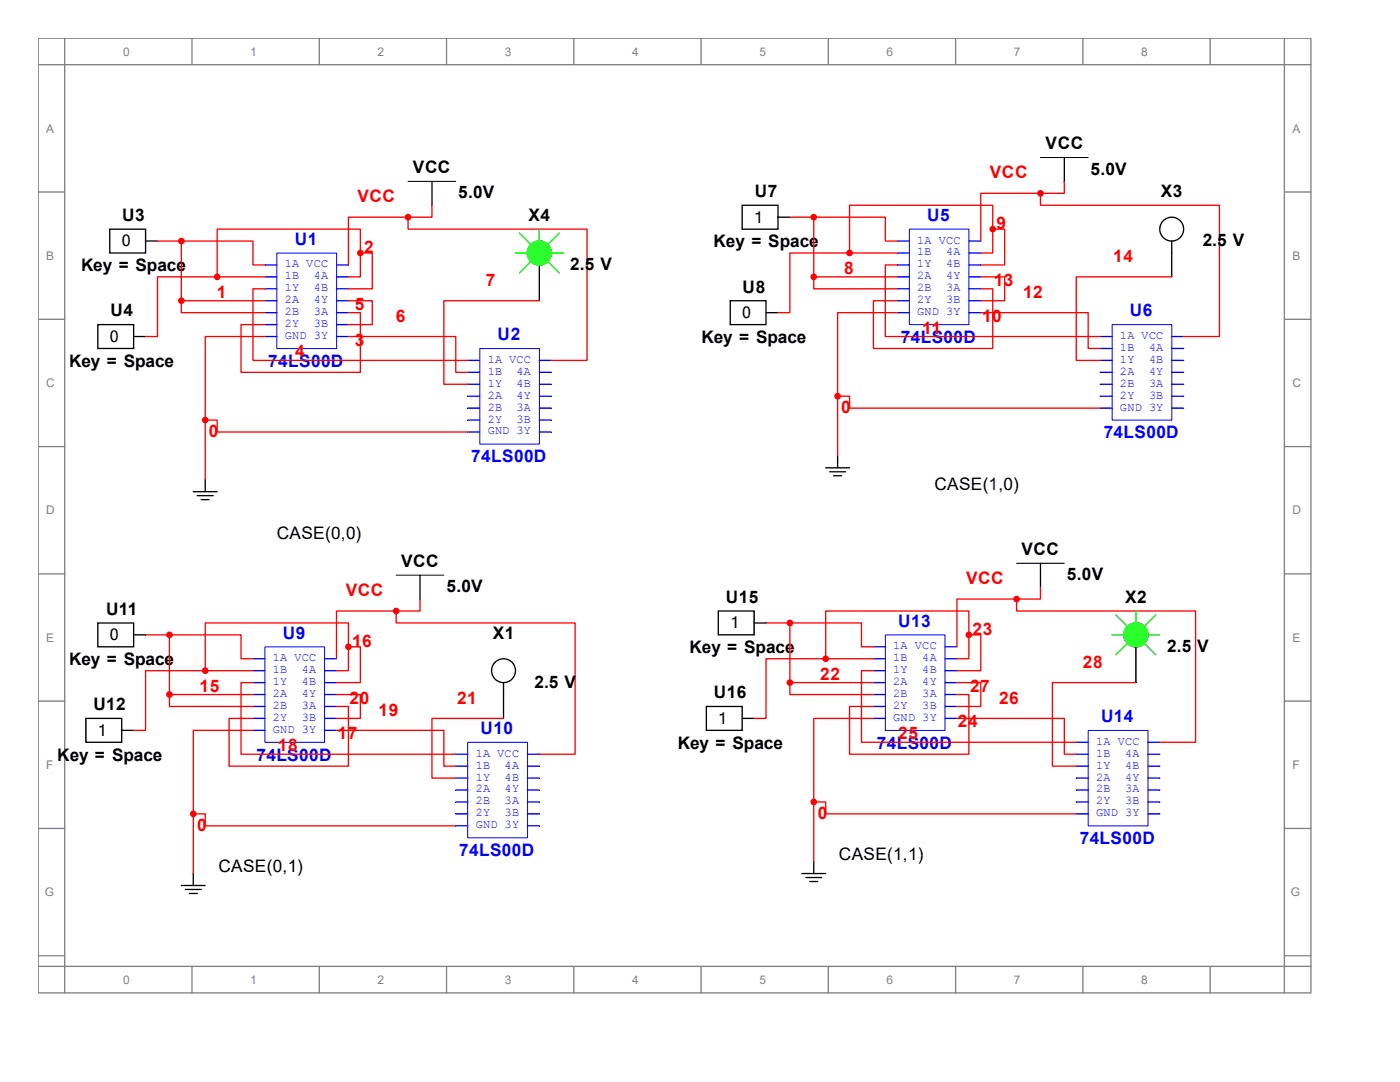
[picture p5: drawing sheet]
<svg xmlns="http://www.w3.org/2000/svg" width="279mm" height="216mm" viewBox="0 0 279 216" stroke-linecap="round" stroke-linejoin="round" font-family="sans-serif">
<g fill="none" stroke="#808080" stroke-width=".26">
<path d="M7.6 7.6h254v190.5h-254zM7.6 12.9h254M12.9 7.6v190.5M38.3 7.6v5.3M63.7 7.6v5.3M89.1 7.6v5.3M114.5 7.6v5.3M139.9 7.6v5.3M165.3 7.6v5.3M190.7 7.6v5.3M216.1 7.6v5.3M241.5 7.6v5.3"/>
<path d="M256.3 7.6v190.5M7.6 38.3h5.3M256.3 38.3h5.3M7.6 63.7h5.3M256.3 63.7h5.3M7.6 89.1h5.3M256.3 89.1h5.3M7.6 114.5h5.3M256.3 114.5h5.3M7.6 139.9h5.3M256.3 139.9h5.3M7.6 165.3h5.3"/>
<path d="M256.3 165.3h5.3M7.6 190.7h5.3M7.6 192.8h254M38.3 192.8v5.3M63.7 192.8v5.3M89.1 192.8v5.3M114.5 192.8v5.3M139.9 192.8v5.3M165.3 192.8v5.3M190.7 192.8v5.3M216.1 192.8v5.3M241.5 192.8v5.3"/>
<path d="M256.3 190.7h5.3"/>
</g>
<path d="M55.2 50.5h12v19.1h-12z" fill="none" stroke="#00f" stroke-width=".2"/>
<path d="M52.9 52.9h2.3" fill="none" stroke="#00f" stroke-width=".26"/>
<path d="M52.9 55.2h2.3" fill="none" stroke="#00f" stroke-width=".26"/>
<path d="M52.9 57.6h2.3" fill="none" stroke="#00f" stroke-width=".26"/>
<path d="M52.9 60h2.3" fill="none" stroke="#00f" stroke-width=".26"/>
<path d="M52.9 62.4h2.3" fill="none" stroke="#00f" stroke-width=".26"/>
<path d="M52.9 64.8h2.3" fill="none" stroke="#00f" stroke-width=".26"/>
<path d="M52.9 67.2h2.3" fill="none" stroke="#00f" stroke-width=".26"/>
<path d="M67.2 67.2h2.3" fill="none" stroke="#00f" stroke-width=".26"/>
<path d="M67.2 64.8h2.3" fill="none" stroke="#00f" stroke-width=".26"/>
<path d="M67.2 62.4h2.3" fill="none" stroke="#00f" stroke-width=".26"/>
<path d="M67.2 60h2.3" fill="none" stroke="#00f" stroke-width=".26"/>
<path d="M67.2 57.6h2.3" fill="none" stroke="#00f" stroke-width=".26"/>
<path d="M67.2 55.2h2.3" fill="none" stroke="#00f" stroke-width=".26"/>
<path d="M67.2 52.9h2.3" fill="none" stroke="#00f" stroke-width=".26"/>
<path d="M95.8 69.6h11.9v19h-11.9z" fill="none" stroke="#00f" stroke-width=".2"/>
<path d="M93.3 71.9h2.4" fill="none" stroke="#00f" stroke-width=".26"/>
<path d="M93.3 74.3h2.4" fill="none" stroke="#00f" stroke-width=".26"/>
<path d="M93.3 76.7h2.4" fill="none" stroke="#00f" stroke-width=".26"/>
<path d="M93.3 79.1h2.4" fill="none" stroke="#00f" stroke-width=".26"/>
<path d="M93.3 81.4h2.4" fill="none" stroke="#00f" stroke-width=".26"/>
<path d="M93.3 83.8h2.4" fill="none" stroke="#00f" stroke-width=".26"/>
<path d="M93.3 86.2h2.4" fill="none" stroke="#00f" stroke-width=".26"/>
<path d="M107.6 86.2h2.4" fill="none" stroke="#00f" stroke-width=".26"/>
<path d="M107.6 83.8h2.4" fill="none" stroke="#00f" stroke-width=".26"/>
<path d="M107.6 81.4h2.4" fill="none" stroke="#00f" stroke-width=".26"/>
<path d="M107.6 79.1h2.4" fill="none" stroke="#00f" stroke-width=".26"/>
<path d="M107.6 76.7h2.4" fill="none" stroke="#00f" stroke-width=".26"/>
<path d="M107.6 74.3h2.4" fill="none" stroke="#00f" stroke-width=".26"/>
<path d="M107.6 71.9h2.4" fill="none" stroke="#00f" stroke-width=".26"/>
<path d="M81.4 36.2h9.6" fill="none" stroke="#000" stroke-width=".2"/>
<path d="M86.2 36.2v4.8M21.9 45.7h7.2v4.8h-7.2zM29.1 48.1h2.3M19.5 64.8h7.2v4.7h-7.2zM26.7 67.2h2.4M38.6 98.1h4.7M39.4 98.9h3.1M40.2 99.7h1.6M41 95.7v2.4" fill="none" stroke="#000" stroke-width=".26"/>
<g fill="#f00" stroke="#f00" stroke-width=".26">
<circle cx="36.2" cy="48.1" r=".53"/>
<circle cx="36.2" cy="60" r=".53"/>
<circle cx="43.3" cy="55.2" r=".53"/>
<circle cx="71.9" cy="50.5" r=".53"/>
<circle cx="41" cy="83.8" r=".53"/>
<circle cx="81.4" cy="43.3" r=".53"/>
</g>
<g fill="none" stroke="#f00" stroke-width=".26">
<path d="M31.4 48.1h4.8M36.2 48.1h14.3v4.8h2.4M36.2 48.1v11.9M43.3 55.2h-11.9v12h-2.3M43.3 55.2h9.6M52.9 57.6h-2.4v14.3h42.8M71.9 50.5v4.7h-2.4M71.9 50.5v-4.8h-28.6v9.5M71.9 50.5h2.4v7.1h-4.8M81.4 43.3h-11.9v9.6M81.4 43.3v2.4h35.8v26.2h-7.2M86.2 41v2.3h-4.8"/>
<path d="M36.2 60v2.4h16.7M36.2 60h16.7M69.5 62.4h2.4v11.9h-23.8v-9.5h4.8M69.5 60h4.8v4.8h-4.8M69.5 67.2h21.5v7.1h2.3M93.3 86.2h-50v-2.4h-2.3v11.9"/>
</g>
<path d="M181.5 45.7h11.9v19.1h-11.9z" fill="none" stroke="#00f" stroke-width=".2"/>
<path d="M179.1 48.1h2.4" fill="none" stroke="#00f" stroke-width=".26"/>
<path d="M179.1 50.5h2.4" fill="none" stroke="#00f" stroke-width=".26"/>
<path d="M179.1 52.9h2.4" fill="none" stroke="#00f" stroke-width=".26"/>
<path d="M179.1 55.2h2.4" fill="none" stroke="#00f" stroke-width=".26"/>
<path d="M179.1 57.6h2.4" fill="none" stroke="#00f" stroke-width=".26"/>
<path d="M179.1 60h2.4" fill="none" stroke="#00f" stroke-width=".26"/>
<path d="M179.1 62.4h2.4" fill="none" stroke="#00f" stroke-width=".26"/>
<path d="M193.4 62.4h2.3" fill="none" stroke="#00f" stroke-width=".26"/>
<path d="M193.4 60h2.3" fill="none" stroke="#00f" stroke-width=".26"/>
<path d="M193.4 57.6h2.3" fill="none" stroke="#00f" stroke-width=".26"/>
<path d="M193.4 55.2h2.3" fill="none" stroke="#00f" stroke-width=".26"/>
<path d="M193.4 52.9h2.3" fill="none" stroke="#00f" stroke-width=".26"/>
<path d="M193.4 50.5h2.3" fill="none" stroke="#00f" stroke-width=".26"/>
<path d="M193.4 48.1h2.3" fill="none" stroke="#00f" stroke-width=".26"/>
<path d="M222 64.8h11.8v19h-11.8z" fill="none" stroke="#00f" stroke-width=".2"/>
<path d="M219.6 67.2h2.3" fill="none" stroke="#00f" stroke-width=".26"/>
<path d="M219.6 69.5h2.3" fill="none" stroke="#00f" stroke-width=".26"/>
<path d="M219.6 71.9h2.3" fill="none" stroke="#00f" stroke-width=".26"/>
<path d="M219.6 74.3h2.3" fill="none" stroke="#00f" stroke-width=".26"/>
<path d="M219.6 76.7h2.3" fill="none" stroke="#00f" stroke-width=".26"/>
<path d="M219.6 79.1h2.3" fill="none" stroke="#00f" stroke-width=".26"/>
<path d="M219.6 81.4h2.3" fill="none" stroke="#00f" stroke-width=".26"/>
<path d="M233.8 81.4h2.4" fill="none" stroke="#00f" stroke-width=".26"/>
<path d="M233.8 79.1h2.4" fill="none" stroke="#00f" stroke-width=".26"/>
<path d="M233.8 76.7h2.4" fill="none" stroke="#00f" stroke-width=".26"/>
<path d="M233.8 74.3h2.4" fill="none" stroke="#00f" stroke-width=".26"/>
<path d="M233.8 71.9h2.4" fill="none" stroke="#00f" stroke-width=".26"/>
<path d="M233.8 69.5h2.4" fill="none" stroke="#00f" stroke-width=".26"/>
<path d="M233.8 67.2h2.4" fill="none" stroke="#00f" stroke-width=".26"/>
<path d="M207.6 31.4h9.6" fill="none" stroke="#000" stroke-width=".2"/>
<path d="M212.4 31.4v4.8M148.1 41h7.2v4.7h-7.2zM155.3 43.3h2.3M145.7 60h7.2v4.8h-7.2zM152.9 62.4h2.4M164.8 93.3h4.7M165.6 94.1h3.2M166.4 94.9h1.6M167.2 91v2.3" fill="none" stroke="#000" stroke-width=".26"/>
<g fill="#f00" stroke="#f00" stroke-width=".26">
<circle cx="162.4" cy="43.3" r=".53"/>
<circle cx="162.4" cy="55.2" r=".53"/>
<circle cx="169.5" cy="50.5" r=".53"/>
<circle cx="198.1" cy="45.7" r=".53"/>
<circle cx="167.2" cy="79.1" r=".53"/>
<circle cx="207.6" cy="38.6" r=".53"/>
</g>
<g fill="none" stroke="#f00" stroke-width=".26">
<path d="M207.6 38.6h-11.9v9.5M207.6 38.6v2.4h35.8v26.2h-7.2M212.4 36.2v2.4h-4.8M157.6 43.3h4.8M162.4 43.3h14.3v4.8h2.4M162.4 55.2v2.4h16.7M162.4 43.3v11.9M162.4 55.2h16.7M169.5 50.5h-11.9v11.9h-2.3M169.5 50.5h9.6M179.1 52.9h-2.4v14.3h42.9M195.7 57.6h2.4v11.9h-23.8v-9.5h4.8"/>
<path d="M195.7 55.2h4.8v4.8h-4.8M198.1 45.7v4.8h-2.4M198.1 45.7v-4.7h-28.6v9.5M198.1 45.7h2.4v7.2h-4.8M195.7 62.4h21.5v7.1h2.4M219.6 81.4h-50.1v-2.3h-2.3v11.9"/>
</g>
<path d="M52.9 129.1h11.9v19h-11.9z" fill="none" stroke="#00f" stroke-width=".2"/>
<path d="M50.5 131.4h2.4" fill="none" stroke="#00f" stroke-width=".26"/>
<path d="M50.5 133.8h2.4" fill="none" stroke="#00f" stroke-width=".26"/>
<path d="M50.5 136.2h2.4" fill="none" stroke="#00f" stroke-width=".26"/>
<path d="M50.5 138.6h2.4" fill="none" stroke="#00f" stroke-width=".26"/>
<path d="M50.5 141h2.4" fill="none" stroke="#00f" stroke-width=".26"/>
<path d="M50.5 143.4h2.4" fill="none" stroke="#00f" stroke-width=".26"/>
<path d="M50.5 145.7h2.4" fill="none" stroke="#00f" stroke-width=".26"/>
<path d="M64.8 145.7h2.4" fill="none" stroke="#00f" stroke-width=".26"/>
<path d="M64.8 143.4h2.4" fill="none" stroke="#00f" stroke-width=".26"/>
<path d="M64.8 141h2.4" fill="none" stroke="#00f" stroke-width=".26"/>
<path d="M64.8 138.6h2.4" fill="none" stroke="#00f" stroke-width=".26"/>
<path d="M64.8 136.2h2.4" fill="none" stroke="#00f" stroke-width=".26"/>
<path d="M64.8 133.8h2.4" fill="none" stroke="#00f" stroke-width=".26"/>
<path d="M64.8 131.4h2.4" fill="none" stroke="#00f" stroke-width=".26"/>
<path d="M93.3 148.1h12v19.1h-12z" fill="none" stroke="#00f" stroke-width=".2"/>
<path d="M91 150.5h2.3" fill="none" stroke="#00f" stroke-width=".26"/>
<path d="M91 152.9h2.3" fill="none" stroke="#00f" stroke-width=".26"/>
<path d="M91 155.3h2.3" fill="none" stroke="#00f" stroke-width=".26"/>
<path d="M91 157.6h2.3" fill="none" stroke="#00f" stroke-width=".26"/>
<path d="M91 160h2.3" fill="none" stroke="#00f" stroke-width=".26"/>
<path d="M91 162.4h2.3" fill="none" stroke="#00f" stroke-width=".26"/>
<path d="M91 164.8h2.3" fill="none" stroke="#00f" stroke-width=".26"/>
<path d="M105.3 164.8h2.3" fill="none" stroke="#00f" stroke-width=".26"/>
<path d="M105.3 162.4h2.3" fill="none" stroke="#00f" stroke-width=".26"/>
<path d="M105.3 160h2.3" fill="none" stroke="#00f" stroke-width=".26"/>
<path d="M105.3 157.6h2.3" fill="none" stroke="#00f" stroke-width=".26"/>
<path d="M105.3 155.3h2.3" fill="none" stroke="#00f" stroke-width=".26"/>
<path d="M105.3 152.9h2.3" fill="none" stroke="#00f" stroke-width=".26"/>
<path d="M105.3 150.5h2.3" fill="none" stroke="#00f" stroke-width=".26"/>
<path d="M79.1 114.8h9.5" fill="none" stroke="#000" stroke-width=".2"/>
<path d="M83.8 114.8v4.7M19.5 124.3h7.2v4.8h-7.2zM26.7 126.7h2.4M17.1 143.4h7.2v4.7h-7.2zM24.3 145.7h2.4M36.2 176.7h4.8M37 177.5h3.2M37.8 178.3h1.6M38.6 174.3v2.4" fill="none" stroke="#000" stroke-width=".26"/>
<g fill="#f00" stroke="#f00" stroke-width=".26">
<circle cx="33.8" cy="126.7" r=".53"/>
<circle cx="33.8" cy="138.6" r=".53"/>
<circle cx="41" cy="133.8" r=".53"/>
<circle cx="69.5" cy="129.1" r=".53"/>
<circle cx="38.6" cy="162.4" r=".53"/>
<circle cx="79.1" cy="121.9" r=".53"/>
</g>
<g fill="none" stroke="#f00" stroke-width=".26">
<path d="M83.8 119.5v2.4h-4.7M29.1 126.7h4.7M33.8 126.7h14.3v4.7h2.4M33.8 138.6v2.4h16.7M33.8 126.7v11.9M33.8 138.6h16.7M41 133.8h-11.9v11.9h-2.4M41 133.8h9.5M50.5 136.2h-2.4v14.3h42.9M67.2 138.6h4.7v4.8h-4.7M69.5 129.1v4.7h-2.3M69.5 129.1v-4.8h-28.5v9.5"/>
<path d="M69.5 129.1h2.4v7.1h-4.7M79.1 121.9h-11.9v9.5M79.1 121.9v2.4h35.7v26.2h-7.2M67.2 141h2.3v11.9h-23.8v-9.5h4.8M67.2 145.7h21.4v7.2h2.4M91 164.8h-50v-2.4h-2.4v11.9"/>
</g>
<path d="M176.7 126.7h11.9v19.1h-11.9z" fill="none" stroke="#00f" stroke-width=".2"/>
<path d="M174.3 129.1h2.4" fill="none" stroke="#00f" stroke-width=".26"/>
<path d="M174.3 131.4h2.4" fill="none" stroke="#00f" stroke-width=".26"/>
<path d="M174.3 133.8h2.4" fill="none" stroke="#00f" stroke-width=".26"/>
<path d="M174.3 136.2h2.4" fill="none" stroke="#00f" stroke-width=".26"/>
<path d="M174.3 138.6h2.4" fill="none" stroke="#00f" stroke-width=".26"/>
<path d="M174.3 141h2.4" fill="none" stroke="#00f" stroke-width=".26"/>
<path d="M174.3 143.4h2.4" fill="none" stroke="#00f" stroke-width=".26"/>
<path d="M188.6 143.4h2.4" fill="none" stroke="#00f" stroke-width=".26"/>
<path d="M188.6 141h2.4" fill="none" stroke="#00f" stroke-width=".26"/>
<path d="M188.6 138.6h2.4" fill="none" stroke="#00f" stroke-width=".26"/>
<path d="M188.6 136.2h2.4" fill="none" stroke="#00f" stroke-width=".26"/>
<path d="M188.6 133.8h2.4" fill="none" stroke="#00f" stroke-width=".26"/>
<path d="M188.6 131.4h2.4" fill="none" stroke="#00f" stroke-width=".26"/>
<path d="M188.6 129.1h2.4" fill="none" stroke="#00f" stroke-width=".26"/>
<path d="M217.2 145.8h11.9v19h-11.9z" fill="none" stroke="#00f" stroke-width=".2"/>
<path d="M214.8 148.1h2.4" fill="none" stroke="#00f" stroke-width=".26"/>
<path d="M214.8 150.5h2.4" fill="none" stroke="#00f" stroke-width=".26"/>
<path d="M214.8 152.9h2.4" fill="none" stroke="#00f" stroke-width=".26"/>
<path d="M214.8 155.3h2.4" fill="none" stroke="#00f" stroke-width=".26"/>
<path d="M214.8 157.6h2.4" fill="none" stroke="#00f" stroke-width=".26"/>
<path d="M214.8 160h2.4" fill="none" stroke="#00f" stroke-width=".26"/>
<path d="M214.8 162.4h2.4" fill="none" stroke="#00f" stroke-width=".26"/>
<path d="M229.1 162.4h2.4" fill="none" stroke="#00f" stroke-width=".26"/>
<path d="M229.1 160h2.4" fill="none" stroke="#00f" stroke-width=".26"/>
<path d="M229.1 157.6h2.4" fill="none" stroke="#00f" stroke-width=".26"/>
<path d="M229.1 155.3h2.4" fill="none" stroke="#00f" stroke-width=".26"/>
<path d="M229.1 152.9h2.4" fill="none" stroke="#00f" stroke-width=".26"/>
<path d="M229.1 150.5h2.4" fill="none" stroke="#00f" stroke-width=".26"/>
<path d="M229.1 148.1h2.4" fill="none" stroke="#00f" stroke-width=".26"/>
<path d="M202.9 112.4h9.5" fill="none" stroke="#000" stroke-width=".2"/>
<g fill="none" stroke="#000" stroke-width=".26">
<path d="M107.6 52.9v7.1M233.8 48.1v7.1M207.6 112.4v4.8M100.5 136.2v7.2M143.4 121.9h7.1v4.8h-7.1zM150.5 124.3h2.4M226.7 129.1v7.1M141 141h7.1v4.7h-7.1zM148.1 143.4h2.4M160 174.3h4.8M160.8 175.1h3.2M161.6 175.9h1.6"/>
<path d="M162.4 171.9v2.4"/>
<circle cx="107.6" cy="50.5" r="2.38"/>
<circle cx="233.8" cy="45.7" r="2.38"/>
<circle cx="100.5" cy="133.8" r="2.38"/>
<circle cx="226.7" cy="126.7" r="2.38"/>
</g>
<g fill="#f00" stroke="#f00" stroke-width=".26">
<circle cx="157.6" cy="124.3" r=".53"/>
<circle cx="157.6" cy="136.2" r=".53"/>
<circle cx="164.8" cy="131.4" r=".53"/>
<circle cx="193.4" cy="126.7" r=".53"/>
<circle cx="162.4" cy="160" r=".53"/>
<circle cx="202.9" cy="119.5" r=".53"/>
</g>
<g fill="none" stroke="#f00" stroke-width=".26">
<path d="M233.8 55.2h-19v16.7h4.8M52.9 67.2h-11.9v16.6M107.6 60h-19v16.7h4.7M179.1 62.4h-11.9v16.7M202.9 119.5h-11.9v9.6M202.9 119.5v2.4h35.7v26.2h-7.1M207.6 117.2v2.3h-4.7M152.9 124.3h4.7M157.6 124.3h14.3v4.8h2.4M157.6 136.2v2.4h16.7M157.6 124.3v11.9M157.6 136.2h16.7"/>
<path d="M164.8 131.4h-11.9v12h-2.4M164.8 131.4h9.5M174.3 133.8h-2.4v14.3h42.9M191 138.6h2.4v11.9h-23.9v-9.5h4.8M191 136.2h4.7v4.8h-4.7M193.4 126.7v4.7h-2.4M193.4 126.7v-4.8h-28.6v9.5M193.4 126.7h2.3v7.1h-4.7M226.7 136.2h-16.7v16.7h4.8M50.5 145.7h-11.9v16.7M100.5 143.4h-14.3v11.9h4.8M174.3 143.4h-11.9v16.6"/>
<path d="M191 143.4h21.4v7.1h2.4M162.4 160h2.4v2.4h50M162.4 160v11.9"/>
</g>
<g fill="none" stroke="#0f0" stroke-width=".26">
<path d="M102.9 50.5h2.4M103.7 46.5l2.3 2.4M106 52.1l-2.3 2.4M107.6 45.7v2.4M109.2 52.1l2.4 2.4M110 50.5h2.4M111.6 46.5l-2.4 2.4M221.9 126.7h2.4M222.7 122.7l2.4 2.4M225.1 128.3l-2.4 2.4M226.7 121.9v2.4M228.3 128.3l2.4 2.4"/>
<path d="M229.1 126.7h2.4M230.7 122.7l-2.4 2.4"/>
</g>
<g fill="#0f0" stroke="#0f0" stroke-width=".26">
<circle cx="226.7" cy="126.7" r="2.38"/>
<circle cx="107.6" cy="50.5" r="2.38"/>
</g>
<g font-size="3.4">
<text x="208.7" y="29.8">VCC</text>
<text x="82.4" y="34.5">VCC</text>
<text x="217.6" y="34.8">5.0V</text>
<text x="91.4" y="39.6">5.0V</text>
<text x="150.6" y="39.3">U7</text>
<text x="231.7" y="39.3">X3</text>
<text x="24.4" y="44.1">U3</text>
<text x="105.5" y="44.1">X4</text>
<text x="113.8" y="53.9">2.5 V</text>
<text x="142.4" y="49.4">Key = Space</text>
<text x="240" y="49.1">2.5 V</text>
<text x="16.2" y="54.1">Key = Space</text>
<text x="148.2" y="58.4">U8</text>
<text x="22.1" y="63.1">U4</text>
<text x="140" y="68.4">Key = Space</text>
<text x="13.8" y="73.2">Key = Space</text>
<text x="186.5" y="97.8">CASE(1,0)</text>
<text x="55.2" y="107.6">CASE(0,0)</text>
<text x="80.1" y="113.2">VCC</text>
<text x="203.9" y="110.7">VCC</text>
<text x="89.1" y="118.2">5.0V</text>
<text x="212.9" y="115.8">5.0V</text>
<text x="21.2" y="122.7">U11</text>
<text x="144.9" y="120.3">U15</text>
<text x="224.5" y="120.3">X2</text>
<text x="98.3" y="127.4">X1</text>
<text x="137.6" y="130.3">Key = Space</text>
<text x="232.9" y="130.1">2.5 V</text>
<text x="13.8" y="132.7">Key = Space</text>
<text x="106.7" y="137.2">2.5 V</text>
<text x="18.7" y="141.7">U12</text>
<text x="142.5" y="139.3">U16</text>
<text x="135.3" y="149.4">Key = Space</text>
<text x="11.4" y="151.8">Key = Space</text>
<text x="43.6" y="174">CASE(0,1)</text>
<text x="167.4" y="171.6">CASE(1,1)</text>
</g>
<g font-size="3.4" fill="#f00">
<text x="197.5" y="35.6">VCC</text>
<text x="71.3" y="40.4">VCC</text>
<text x="198.9" y="45.7">9</text>
<text x="72.6" y="50.4">2</text>
<text x="222.2" y="52.3">14</text>
<text x="43.3" y="59.4">1</text>
<text x="97" y="57.1">7</text>
<text x="168.5" y="54.7">8</text>
<text x="198.3" y="57.1">13</text>
<text x="204.2" y="59.4">12</text>
<text x="70.8" y="61.8">5</text>
<text x="79" y="64.2">6</text>
<text x="196" y="64.2">10</text>
<text x="58.9" y="71.3">4</text>
<text x="70.8" y="69">3</text>
<text x="184.1" y="66.6">11</text>
<text x="167.9" y="82.5">0</text>
<text x="41.7" y="87.2">0</text>
<text x="69" y="119">VCC</text>
<text x="192.8" y="116.6">VCC</text>
<text x="70.3" y="129">16</text>
<text x="194.1" y="126.6">23</text>
<text x="163.7" y="135.6">22</text>
<text x="216.1" y="133.3">28</text>
<text x="39.8" y="138">15</text>
<text x="69.8" y="140.4">20</text>
<text x="75.6" y="142.8">19</text>
<text x="91.2" y="140.4">21</text>
<text x="193.6" y="138">27</text>
<text x="199.4" y="140.4">26</text>
<text x="55.5" y="149.9">18</text>
<text x="67.4" y="147.5">17</text>
<text x="179.3" y="147.5">25</text>
<text x="191.2" y="145.2">24</text>
<text x="39.4" y="165.8">0</text>
<text x="163.2" y="163.4">0</text>
</g>
<g font-size="3.4" fill="#00f">
<text x="185" y="44.1">U5</text>
<text x="58.8" y="48.9">U1</text>
<text x="225.5" y="63.1">U6</text>
<text x="99.3" y="67.9">U2</text>
<text x="179.8" y="68.4">74LS00D</text>
<text x="53.6" y="73.2">74LS00D</text>
<text x="220.3" y="87.5">74LS00D</text>
<text x="94.1" y="92.2">74LS00D</text>
<text x="179.2" y="125.1">U13</text>
<text x="56.4" y="127.4">U9</text>
<text x="95.9" y="146.5">U10</text>
<text x="175" y="149.4">74LS00D</text>
<text x="219.8" y="144.1">U14</text>
<text x="51.2" y="151.8">74LS00D</text>
<text x="91.7" y="170.8">74LS00D</text>
<text x="215.5" y="168.4">74LS00D</text>
</g>
<g font-size="3.2">
<text x="150.5" y="44.4">1</text>
<text x="24.3" y="49.1">0</text>
<text x="148.1" y="63.5">0</text>
<text x="21.9" y="68.2">0</text>
<text x="145.8" y="125.3">1</text>
<text x="21.9" y="127.8">0</text>
<text x="19.5" y="146.8">1</text>
<text x="143.3" y="144.4">1</text>
</g>
<g font-size="2.4" fill="#808080">
<text x="24.6" y="11.1">0</text>
<text x="50" y="11.1">1</text>
<text x="75.4" y="11.1">2</text>
<text x="100.8" y="11.1">3</text>
<text x="126.2" y="11.1">4</text>
<text x="151.6" y="11.1">5</text>
<text x="177" y="11.1">6</text>
<text x="202.4" y="11.1">7</text>
<text x="227.8" y="11.1">8</text>
<text x="9.2" y="26.5">A</text>
<text x="257.9" y="26.5">A</text>
<text x="9.2" y="51.9">B</text>
<text x="257.9" y="51.9">B</text>
<text x="9.2" y="77.3">C</text>
<text x="257.9" y="77.3">C</text>
<text x="9.2" y="102.7">D</text>
<text x="257.9" y="102.7">D</text>
<text x="9.2" y="128.1">E</text>
<text x="257.9" y="128.1">E</text>
<text x="9.2" y="153.5">F</text>
<text x="257.9" y="153.5">F</text>
<text x="8.9" y="178.9">G</text>
<text x="257.6" y="178.9">G</text>
<text x="24.6" y="196.3">0</text>
<text x="50" y="196.3">1</text>
<text x="75.4" y="196.3">2</text>
<text x="100.8" y="196.3">3</text>
<text x="126.2" y="196.3">4</text>
<text x="151.6" y="196.3">5</text>
<text x="177" y="196.3">6</text>
<text x="202.4" y="196.3">7</text>
<text x="227.8" y="196.3">8</text>
</g>
<g font-size="2.4" fill="#00f">
<text x="56.9" y="53.3">1A VCC</text>
<text x="183" y="48.6">1A VCC</text>
<text x="183" y="51">1B</text>
<text x="183" y="53.3">1Y</text>
<text x="188.8" y="53.3">4B</text>
<text x="188.8" y="51">4A</text>
<text x="56.9" y="55.8">1B</text>
<text x="56.9" y="58.1">1Y</text>
<text x="62.6" y="58.1">4B</text>
<text x="62.6" y="55.8">4A</text>
<text x="183" y="55.8">2A</text>
<text x="183" y="58.1">2B</text>
<text x="188.8" y="58.1">3A</text>
<text x="188.8" y="55.8">4Y</text>
<text x="56.9" y="60.5">2A</text>
<text x="56.9" y="62.9">2B</text>
<text x="56.9" y="65.3">2Y</text>
<text x="62.6" y="65.3">3B</text>
<text x="62.6" y="62.9">3A</text>
<text x="62.6" y="60.5">4Y</text>
<text x="183" y="60.5">2Y</text>
<text x="183" y="62.9">GND 3Y</text>
<text x="188.8" y="60.5">3B</text>
<text x="56.9" y="67.6">GND 3Y</text>
<text x="223.5" y="67.6">1A VCC</text>
<text x="223.5" y="70">1B</text>
<text x="229.3" y="70">4A</text>
<text x="97.3" y="72.4">1A VCC</text>
<text x="97.3" y="74.8">1B</text>
<text x="97.3" y="77.2">1Y</text>
<text x="103.1" y="77.2">4B</text>
<text x="103.1" y="74.8">4A</text>
<text x="223.5" y="72.4">1Y</text>
<text x="223.5" y="74.8">2A</text>
<text x="223.5" y="77.2">2B</text>
<text x="229.3" y="77.2">3A</text>
<text x="229.3" y="74.8">4Y</text>
<text x="229.3" y="72.4">4B</text>
<text x="97.3" y="79.5">2A</text>
<text x="97.3" y="81.9">2B</text>
<text x="103.1" y="81.9">3A</text>
<text x="103.1" y="79.5">4Y</text>
<text x="223.5" y="79.5">2Y</text>
<text x="223.5" y="81.9">GND 3Y</text>
<text x="229.3" y="79.5">3B</text>
<text x="97.3" y="84.3">2Y</text>
<text x="97.3" y="86.7">GND 3Y</text>
<text x="103.1" y="84.3">3B</text>
<text x="54.4" y="132">1A VCC</text>
<text x="178.3" y="129.5">1A VCC</text>
<text x="178.3" y="132">1B</text>
<text x="184.1" y="132">4A</text>
<text x="54.4" y="134.3">1B</text>
<text x="54.4" y="136.7">1Y</text>
<text x="60.2" y="136.7">4B</text>
<text x="60.2" y="134.3">4A</text>
<text x="178.3" y="134.3">1Y</text>
<text x="178.3" y="136.7">2A</text>
<text x="184.1" y="136.7">4Y</text>
<text x="184.1" y="134.3">4B</text>
<text x="54.4" y="139.1">2A</text>
<text x="54.4" y="141.5">2B</text>
<text x="54.4" y="143.8">2Y</text>
<text x="60.2" y="143.8">3B</text>
<text x="60.2" y="141.5">3A</text>
<text x="60.2" y="139.1">4Y</text>
<text x="178.3" y="139.1">2B</text>
<text x="178.3" y="141.5">2Y</text>
<text x="178.3" y="143.8">GND 3Y</text>
<text x="184.1" y="141.5">3B</text>
<text x="184.1" y="139.1">3A</text>
<text x="54.4" y="146.2">GND 3Y</text>
<text x="218.8" y="148.6">1A VCC</text>
<text x="95" y="151">1A VCC</text>
<text x="95" y="153.4">1B</text>
<text x="95" y="155.7">1Y</text>
<text x="100.7" y="155.7">4B</text>
<text x="100.7" y="153.4">4A</text>
<text x="218.8" y="151">1B</text>
<text x="218.8" y="153.4">1Y</text>
<text x="218.8" y="155.7">2A</text>
<text x="224.5" y="155.7">4Y</text>
<text x="224.5" y="153.4">4B</text>
<text x="224.5" y="151">4A</text>
<text x="95" y="158.1">2A</text>
<text x="95" y="160.5">2B</text>
<text x="100.7" y="160.5">3A</text>
<text x="100.7" y="158.1">4Y</text>
<text x="218.8" y="158.1">2B</text>
<text x="218.8" y="160.5">2Y</text>
<text x="224.5" y="160.5">3B</text>
<text x="224.5" y="158.1">3A</text>
<text x="95" y="162.9">2Y</text>
<text x="95" y="165.3">GND 3Y</text>
<text x="100.7" y="162.9">3B</text>
<text x="218.8" y="162.9">GND 3Y</text>
</g>
</svg>
